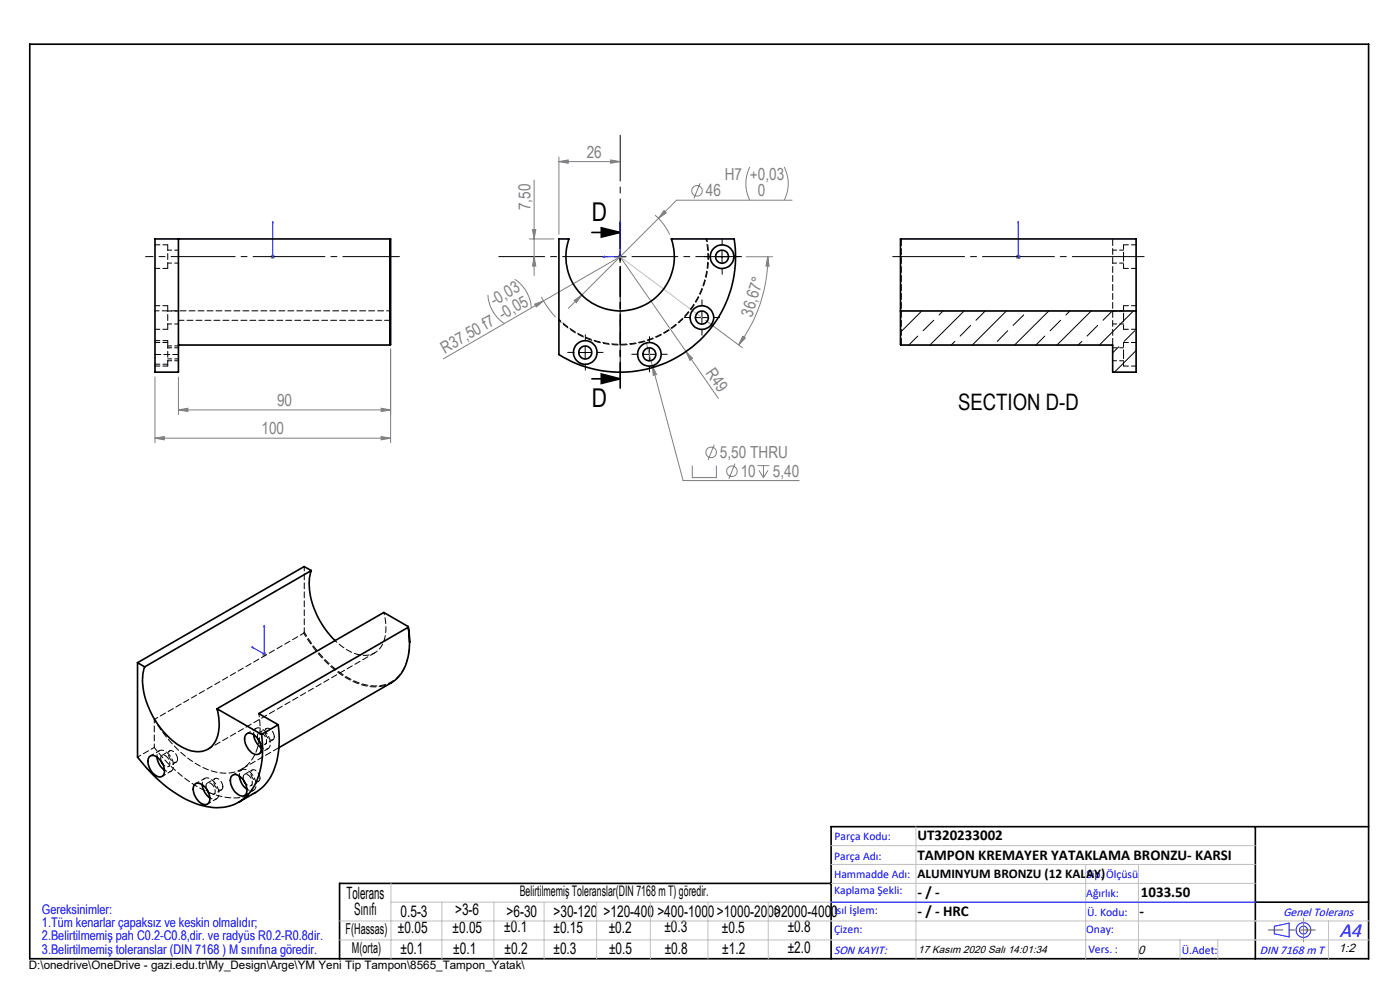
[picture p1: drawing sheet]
<svg xmlns="http://www.w3.org/2000/svg" width="297mm" height="210mm" viewBox="0 0 297 210" stroke-linecap="round" stroke-linejoin="round" font-family="sans-serif">
<g fill="none" stroke="#808080" stroke-width=".21">
<path d="M113.3 38.2v20.2M118.6 34.3l1.9-.4v.7zM118.6 33.3v16.4M118.6 34.3h13M129.5 33.9l2.1 .4-2.1 .3zM148.5 38.9l-1.3 3.2M159.1 35.4a7.8 7.8 0 0 0 0 7.1M166.4 35.4a7.8 7.8 0 0 1 0 7.1M57.4 54.5h1M57.5 54.1l.7 .7M57.9 54v1M58.2 54.1l-.7 .7"/>
<path d="M109.2 59.3a7.6 7.6 0 0 1 3.5 6.1M112.3 50.7h5.2M113 48.7h.7l-.4 2zM113.3 54.5l.4 1.9h-.7zM131.1 54.5h.9M131.2 54.1l.7 .7M131.6 54v1M139 45.6a11.5 11.5 0 0 1 3.1 4.2M139.7 46.3l-16.3 16.3M140.9 44.7l.5 .4-1.7 1.2zM158.3 54.5h5.6M162.9 54.5l.3 2-.7-.1z"/>
<path d="M162.9 54.5a31.2 31.2 0 0 1-6.2 18.7M168 42.5h-24.5l-3.8 3.8M215.5 54.5h1M215.7 54.1l.7 .7M216 54v1M216.4 54.1l-.7 .7M32.9 80v13.9M37.9 80v7.9M82.9 74v19.9M103.5 62.5a7.8 7.8 0 0 0 3.5 6.1M113.4 64.5l1.9-.7-1.5 1.3zM114.8 63a19.7 19.7 0 0 0 3.1 4.3"/>
<path d="M115.3 63.8l-21.2 12.3M115.3 63.8l16.3-9.3 20.8 30M121.8 63.7l1.6-1.1-1.1 1.6zM123.4 62.6l-2.8 2.8M137.1 72.8l1.3 4.8M138.4 77.6l.9 1.8-.7 .2zM138.4 77.6l6.5 24.3h24.6M145.5 74.6l1.4 1.4-.5 .4zM149.7 68l7.8 5.8M157.6 71.3l.5 .4-1.4 1.5zM32.9 92.9l2-.3v.7zM32.9 92.9h50"/>
<path d="M37.9 87l2-.4v.7zM37.9 87h45M80.9 86.6l2 .4-2 .3zM80.9 92.6l2 .3-2 .4zM146.9 98.8v2.5h5.1v-2.5M151.5 94.4l-1.3 3.2M155.9 98.3l-1.3 3.3M160.7 98.8h2.5M161 99.8l1 1.5M162 98.8v2.5M162.9 99.8l-.9 1.5M55.6 138.7h1"/>
<path d="M55.7 138.4l.7 .7M56.1 138.2v1M56.4 138.4l-.7 .7"/>
<circle cx="147.9" cy="40.5" r="1.12"/>
<circle cx="150.9" cy="96" r="1.12"/>
<circle cx="155.3" cy="100" r="1.12"/>
</g>
<path d="M6.3 9.4h284v194h-284zM125.6 49.3h6M127.6 48.3l4 1-4 1zM127.6 79.3l4 1.1-4 .9zM125.6 80.4h6M266.3 175.4v28M290.3 175.4h-114v28M176.3 187.4h-104.3v16M266.3 191.4h24" fill="none" stroke="#000" stroke-width=".35"/>
<g fill="none" stroke="#00f" stroke-width=".21">
<path d="M57.9 54.4v.1zM57.9 47v.4v-.4M57.9 54.5h.1M57.9 47v7.5M127.8 54.5l.4-.1v.1zM131.6 47v7.5h-3.8M131.6 47l.1 .4h-.2zM216 54.4v.1zM216 47v.4v-.4M216 54.5h.1M216 47v7.5M53.4 137.2l.3 .1v.2z"/>
<path d="M56.1 132.7v.3h-.1zM56.1 132.7v6l-2.7-1.5M176.3 191.4h90M270.3 196.5l3.2-.7v2.9l-3.2-.6z"/>
<circle cx="276.5" cy="197.3" r="1.57"/>
<circle cx="276.5" cy="197.3" r=".83"/>
</g>
<path d="M37.9 54.4h-7" fill="none" stroke="#000" stroke-width=".21" stroke-dasharray="15.2 1.3 1.3 1.3" stroke-dashoffset="13.6"/>
<path d="M37.9 54.4h46.8" fill="none" stroke="#000" stroke-width=".21" stroke-dasharray="15.2 1.3 1.3 1.3" stroke-dashoffset="3.2"/>
<g fill="none" stroke="#000" stroke-width=".21" stroke-dasharray="15.2 1.3 1.3 1.3">
<path d="M150.7 54.4h-1.3M153.2 51.9v-1.2M153.2 56.9v1.3M155.7 54.4h1.2M121.7 74.8h-1.3M124.2 72.3v-1.3M124.2 77.3v1.2M126.7 74.8h1.2M135.3 75.1h-1.3M137.8 72.6v-1.2M137.8 77.6v1.3M140.3 75.1h1.2"/>
<path d="M146.4 67.3h-1.2M148.9 64.8v-1.2M148.9 69.8v1.3M151.4 67.3h1.3"/>
</g>
<path d="M129.1 54.4h-23.3M131.6 51.9v-23.2M131.6 56.9v23.3M134.1 54.4h23.2" fill="none" stroke="#000" stroke-width=".21" stroke-dasharray="15.2 1.3 1.3 1.3" stroke-dashoffset="5.5"/>
<path d="M189.1 54.4h54" fill="none" stroke="#000" stroke-width=".21" stroke-dasharray="15.2 1.3 1.3 1.3" stroke-dashoffset="-.3"/>
<path d="M130.3 54.5h2.5M131.6 53.2v2.5M151.9 54.5h2.5M153.2 53.2v2.5M122.9 74.8h2.5M124.1 73.5v2.5M136.5 75.2h2.5M137.8 73.9v2.5M147.6 67.4h2.5M148.9 66.1v2.5" fill="none" stroke="#000" stroke-width=".21"/>
<path d="M131.6 47.3v35" fill="none" stroke="#000" stroke-width=".35" stroke-dasharray="6.3 1.3 1.3 1.3" stroke-dashoffset=".9"/>
<path d="M279 197.3h-9.9" fill="none" stroke="#f00" stroke-width=".21" stroke-dasharray="15.2 1.3 1.3 1.3" stroke-dashoffset="12.2"/>
<path d="M276.5 197.3v2.5M276.5 197.3v-2.5" fill="none" stroke="#808080" stroke-width=".21" stroke-dasharray="15.2 1.3 1.3 1.3"/>
<g fill="none" stroke="#c0c0c0" stroke-width=".21">
<path d="M131.6 54.5l17.3 12.9M176.3 179.4h90M194.3 175.4v28M72 199.4h218.3M72 195.4h218.3M82.9 187.4v16M82.9 191.4h183.4M93.7 191.4v12M104.8 191.4v12M115.4 191.4v12M126.6 191.4v12M138 191.4v12"/>
<path d="M150.2 191.4v12M163 191.4v12M176.3 183.4h90M176.3 187.4h90M230.3 183.4v20M241.5 183.4v20M250.3 199.4v4M258.3 199.4v4M281.8 195.4v8"/>
</g>
<path d="M127.6 48.3l4 1-4 1zM127.6 79.3l4 1.1-4 .9z" fill="#000"/>
<path d="M157.6 71.3l.5 .4-1.4 1.5zM162.9 54.5l.3 2-.7-.1z" fill="#808080"/>
<g fill="#00f">
<path d="M57.9 54.4v.1zM57.9 47v.4z"/>
<path d="M127.8 54.5h.4v-.1zM131.6 47l-.1 .4h.2z"/>
<path d="M53.4 137.2l.3 .3v-.2zM56.1 132.7l-.1 .3h.1z"/>
<path d="M216 54.4v.1zM216 47v.4zM216 54.4v.1zM216 47v.4z"/>
</g>
<g fill="#808080">
<path d="M113.4 64.5l1.9-.7-1.5 1.3z"/>
<path d="M145.5 74.6l1.4 1.4-.5 .4z"/>
<path d="M138.4 77.6l.2 2 .7-.2zM118.6 34.3l1.9-.4v.7zM129.5 33.9l2.1 .4-2.1 .3zM121.8 63.7l.5 .5 1.1-1.6zM140.9 44.7l-1.2 1.6 1.7-1.2z"/>
<path d="M32.9 92.9l2-.3v.7zM80.9 92.6l2 .3-2 .4z"/>
<path d="M80.9 86.6l2 .4-2 .3zM37.9 87l2-.4v.7z"/>
<path d="M113.3 54.5l.4 1.9h-.7zM113 48.7h.7l-.4 2z"/>
</g>
<g fill="none" stroke="#000" stroke-width=".35">
<path d="M37.9 50.7v28.2h-5v-28.2h50v22.4l-.2 .1M82.7 50.7v22.5M118.6 50.7h2.1a11.5 11.5 0 0 0 10.9 15.3 11.5 11.5 0 0 0 10.8-15.3h13.4a24.5 24.5 0 0 1-10.8 24.2 24.5 24.5 0 0 1-26.4 .3zM37.9 73.2h44.8M191 66v-15.3h50v15.3M191 66v7.1l.2 .1h44.8v5.7h5v-12.9M191 66h50M66 121a13.6 13.6 0 0 0 1.8 10.6 18.9 18.9 0 0 0 3.3 4.3M66 121l-35.3 20.5M66 121l-1.5-.8-35.3 20.4M86.6 133.1a13.3 13.3 0 0 1-1.8 10.1l-.7 .9-1.1 .7-23.8 13.8M86.6 132.9l.3 3.4"/>
<path d="M86.6 132.9l-5.2-3-35.4 20.4M86.6 132.9v.2M86.6 133.1l-31.7 18.3 4.1 2.3M29.2 140.6v20a28.1 28.1 0 0 0 13.1 10.1 9.6 9.6 0 0 0 10-1.8 14.5 14.5 0 0 0 3.4-11.3l-.2-1.8M29.2 140.6l1.5 .9M30.7 141.5a13.3 13.3 0 0 0 1.4 9.9 14.8 14.8 0 0 0 8.6 7.9 4.4 4.4 0 0 0 5.7-4 12.1 12.1 0 0 0-.4-5M46 150.3l9.5 5.5M52.3 155.7a2.13 2.13 0 0 1 2.6 1.4 2.29 2.29 0 0 1 0 2.8 2.24 2.24 0 0 1-2.6-1.6 2.23 2.23 0 0 1 0-2.6zM53.8 155.8a4.1 4.1 0 0 0 1.6 2.8M54.8 156.8l.3 .5M59 153.7a16.8 16.8 0 0 1-2.3 12.2l-.9 1-1.4 1.1-3.8 2.2M59 153.7l-3.5 2.1"/>
<path d="M31.8 160.4a2.1 2.1 0 0 1 2.6 1.4 2.51 2.51 0 0 1 .2 2.8 1.67 1.67 0 0 1-2.3-.7 3 3 0 0 1-.7-3.3zM33.3 160.6a3.9 3.9 0 0 0 1.6 2.8M34.2 161.5l.3 .6M41.2 166.5a1.47 1.47 0 0 1 2.2 .4 2.98 2.98 0 0 1 .8 3.5 1.55 1.55 0 0 1-2.2-.6 3.1 3.1 0 0 1-.8-3.3zM42.9 166.5a4.1 4.1 0 0 0 1.6 2.8M43.9 167.4l.3 .5M49.3 164.5a1.68 1.68 0 0 1 2.2 .8 2.83 2.83 0 0 1 .6 3.3 1.67 1.67 0 0 1-2.3-.6 3 3 0 0 1-.7-3.4zM50.8 164.6a4.1 4.1 0 0 0 1.6 2.8M51.7 165.6l.3 .5"/>
<circle cx="153.2" cy="54.4" r="2.51"/>
<circle cx="153.2" cy="54.5" r="1.38"/>
<circle cx="124.2" cy="74.8" r="1.37"/>
<circle cx="124.2" cy="74.8" r="2.5"/>
<circle cx="137.7" cy="75.2" r="2.49"/>
<circle cx="137.8" cy="75.2" r="1.37"/>
<circle cx="148.9" cy="67.4" r="1.37"/>
<circle cx="148.9" cy="67.4" r="2.5"/>
</g>
<path d="M35.6 51.9v5M35.6 64.8v5M35.6 72.6v5M35.6 72.3v.3M37.9 75.2h-5M82.7 67.9l.2-.2M64.4 134.3l.1-.2M58.2 156.3a1.63 1.63 0 0 0-1.7-1.7 1.66 1.66 0 0 0 1.3 2.4l.3-.3 .1-.4M37.7 161a1.63 1.63 0 0 0-1.7-1.7 1.66 1.66 0 0 0 1.3 2.4l.3-.3 .1-.4M47.3 166.9a1.63 1.63 0 0 0-1.7-1.7 1.66 1.66 0 0 0 1.3 2.4l.3-.3 .1-.4M55.2 165.1a1.63 1.63 0 0 0-1.7-1.8 1.66 1.66 0 0 0 1.3 2.5l.3-.3 .1-.4" fill="none" stroke="#000" stroke-width=".21" stroke-dasharray="1.3 .6"/>
<path d="M37.9 67.9h44.8" fill="none" stroke="#000" stroke-width=".21" stroke-dasharray="1.3 .6" stroke-dashoffset=".1"/>
<g fill="none" stroke="#000" stroke-width=".21" stroke-dasharray="1.3 .6" stroke-dashoffset=".2">
<path d="M32.9 56.9h2.7M35.6 51.9h-2.7M238.4 56.9h2.7M241.1 51.9h-2.7M32.9 69.8h2.7M32.9 77.6h2.7M32.9 77.3h2.7M35.6 64.8h-2.7M35.6 72.6h-2.7M35.6 72.3h-2.7M238.4 77.6h2.7M238.4 69.8h2.7"/>
<path d="M241.1 72.6h-2.7M241.1 64.8h-2.7M44.1 158.9l35.4-20.4"/>
</g>
<g fill="none" stroke="#000" stroke-width=".21" stroke-dasharray="1.3 .6" stroke-dashoffset=".4">
<path d="M35.6 55.8h2.3M37.9 53.1h-2.3M236.1 55.8h2.3M238.4 53.1h-2.3M32.9 65.9h50M35.6 68.7h2.3M35.6 76.5h2.3M35.6 76.1h2.3M37.9 66h-2.3M37.9 73.8h-2.3M37.9 73.4h-2.3M236.1 76.5h2.3"/>
<path d="M236.1 68.7h2.3M238.4 73.8h-2.3M238.4 66h-2.3M32.7 152.6l31.7-18.3M83 144.8a8.6 8.6 0 0 1-8.1-.2 25.5 25.5 0 0 1-10.5-10.3"/>
</g>
<path d="M149.9 50.7a18.7 18.7 0 0 1-9.3 20.2 18.7 18.7 0 0 1-22-3M54.6 156.1a.66 .66 0 0 1 .5-.7 .66 .66 0 0 1 .8 .3 1.4 1.4 0 0 1 .3 2.2l-.5-.1-.6-.5M34.1 160.8a.66 .66 0 0 1 .5-.7 .66 .66 0 0 1 .7 .4 1.4 1.4 0 0 1 .4 2.1h-.5l-.6-.5M43.7 166.7a.66 .66 0 0 1 .5-.7 .66 .66 0 0 1 .7 .4 1.4 1.4 0 0 1 .4 2.1h-.5l-.6-.6M51.6 164.9a.66 .66 0 0 1 .5-.7 .66 .66 0 0 1 .7 .3 1.4 1.4 0 0 1 .3 2.2l-.5-.1-.6-.5" fill="none" stroke="#000" stroke-width=".21" stroke-dasharray="1.3 .6" stroke-dashoffset=".7"/>
<path d="M118.6 67.7a18.6 18.6 0 0 0 21.9 3.1 18.6 18.6 0 0 0 9.3-20.1M71.1 135.9a8.7 8.7 0 0 0 7.3 3 5 5 0 0 0 3.5-5.2l-.1-1.8-.4-2M53.8 155.8a1.14 1.14 0 0 1 .6-1.3 1.14 1.14 0 0 1 1.4 .2 3.4 3.4 0 0 1 1.3 3.8 1.13 1.13 0 0 1-1.7 .1M33.3 160.6a1.14 1.14 0 0 1 .5-1.4 1.14 1.14 0 0 1 1.4 .3 3.4 3.4 0 0 1 1.4 3.8 1.13 1.13 0 0 1-1.7 .1M42.9 166.4a1.14 1.14 0 0 1 .6-1.3 1.14 1.14 0 0 1 1.4 .3 3.4 3.4 0 0 1 1.3 3.7 1.13 1.13 0 0 1-1.7 .1M50.8 164.6a1.14 1.14 0 0 1 .5-1.3 1.14 1.14 0 0 1 1.4 .2 3.4 3.4 0 0 1 1.4 3.8 1.13 1.13 0 0 1-1.7 .1" fill="none" stroke="#000" stroke-width=".21" stroke-dasharray="1.3 .6" stroke-dashoffset=".8"/>
<g fill="none" stroke="#000" stroke-width=".21">
<path d="M194.7 71.3l-1.9 1.9M195.5 66l-4.5 4.5M198.1 67.9l-2.3 2.3M200.1 66l-.9 .8M202.6 72.4l-.8 .8M204.5 66l-7.2 7.2M205.9 69l-2.2 2.3M209 66l-2 1.9M213.5 66l-7.2 7.2M213.8 70.2l-2.2 2.2M217.2 66.8l-2.3 2.2M221.7 71.3l-2 1.9"/>
<path d="M222.5 66l-7.3 7.2M225 67.9l-2.2 2.3M227 66l-.9 .8M229.5 72.4l-.8 .8M231.5 66l-7.3 7.2M232.9 69l-2.3 2.3M236 66l-2 1.9M237.3 73.5l-1.3 1.4M240.5 66l-7.3 7.2M240.7 70.2l-2.2 2.2M241 74.4l-4.6 4.5M241 78.8l-.1 .1"/>
</g>
<path d="M191.2 50.7v22.5M236.1 50.7v22.5M51.3 163.1l7.9-4.5" fill="none" stroke="#000" stroke-width=".21" stroke-dasharray="1.3 .6" stroke-dashoffset="-.1"/>
<g fill="none" stroke="#000" stroke-width=".21" stroke-dasharray="1.3 .6" stroke-dashoffset=".3">
<path d="M238.4 54.4v-2.5M238.4 56.9v-2.5M238.4 75.1v-2.5M238.4 77.6v-2.5M238.4 67.3v-2.5M238.4 69.8v-2.5M64.5 134.1a24.5 24.5 0 0 0 11.8 10.8 7.2 7.2 0 0 0 8.9-2.3 11.5 11.5 0 0 0 1.7-6.5M64.5 120.2v13.9M54.8 156.8l-.2-.7M34.2 161.5l-.1-.7M43.9 167.4l-.2-.7M51.7 165.6l-.1-.7"/>
<path d="M54.2 168.1a11.3 11.3 0 0 1-10.6-.3 30.4 30.4 0 0 1-10.9-9.3"/>
</g>
<path d="M32.7 158.5l-3.5 2.1M32.7 158.5v-5.9M33.8 159.2l-1.9 1.1M54.3 154.5l-1.9 1.1M54.9 151.3a13.3 13.3 0 0 1-1.7 10.2 7.3 7.3 0 0 1-8.7 1.9 24.1 24.1 0 0 1-11.8-10.8M54.9 159.9l1.9-1.1M34.4 164.7l1.9-1.1M43.4 165.1l-1.9 1.1M44 170.5l1.9-1.1M51.3 163.3l-1.9 1.1M51.9 168.7l1.9-1.1" fill="none" stroke="#000" stroke-width=".21" stroke-dasharray="1.3 .6" stroke-dashoffset=".5"/>
<path d="M36 159.3l-1.6 .9M56.3 157.9l1.6-1M56.5 154.5l-1.6 1M35.8 162.6l1.6-.9M45.4 168.5l1.6-1M45.6 165.2l-1.6 .9M53.2 166.7l1.7-1M53.5 163.3l-1.6 1" fill="none" stroke="#000" stroke-width=".21" stroke-dasharray="1.3 .6" stroke-dashoffset=".9"/>
<g font-size="5.5">
<text x="125.6" y="46.9">D</text>
<text x="125.6" y="86.3">D</text>
</g>
<text font-size="4.8" x="203.2" y="86.9">SECTION D-D</text>
<text font-size="4.4" fill="#00f" x="284.2" y="198.7">A4</text>
<g font-size="3.6">
<text x="73.5" y="190.7">Tolerans</text>
<text x="75.1" y="194.1">Sınıfı</text>
</g>
<g font-size="3.5" fill="#808080">
<text x="124.5" y="33.5">26</text>
<text x="149.7" y="41.7">46</text>
<text x="153.8" y="38.1">H7 +0,03</text>
<text x="160.8" y="41.7">0</text>
<text x="112.5" y="44.6" transform="rotate(-90 112.5 44.6)">7,50</text>
<text x="104.9" y="64.9" transform="rotate(-30 104.9 64.9)">-0,03</text>
<text x="159.6" y="67.4" transform="rotate(-73 159.6 67.4)">36,67°</text>
<text x="94.4" y="75" transform="rotate(-30 94.4 75)">R37,50 f7 -0,05</text>
<text x="149.6" y="79" transform="rotate(55 149.6 79)">R49</text>
<text x="58.8" y="86.1">90</text>
<text x="55.5" y="92.1">100</text>
<text x="152.7" y="97.2">5,50 THRU</text>
<text x="157.1" y="101.1">10</text>
<text x="163.9" y="101.1">5,40</text>
</g>
<g font-size="3.4">
<text x="84.4" y="198">±0.05</text>
<text x="85" y="194.4">0.5-3</text>
<text x="96" y="197.8">±0.05</text>
<text x="96.5" y="194.2">&gt;3-6</text>
<text x="107" y="197.8">±0.1</text>
<text x="107.5" y="194.5">&gt;6-30</text>
<text x="117.4" y="194.5">&gt;30-120</text>
<text x="117.4" y="197.9">±0.15</text>
<text x="128" y="194.5">&gt;120-400</text>
<text x="129.1" y="197.8">±0.2</text>
<text x="139.5" y="194.5">&gt;400-1000&gt;1000-2000&gt;2000-4000</text>
<text x="140.9" y="197.8">±0.3</text>
<text x="153.1" y="197.8">±0.5</text>
<text x="167.1" y="197.7">±0.8</text>
<text x="85" y="202.3">±0.1</text>
<text x="96.2" y="202.3">±0.1</text>
<text x="107" y="202.3">±0.2</text>
<text x="117.4" y="202.4">±0.3</text>
<text x="129.2" y="202.3">±0.5</text>
<text x="141" y="202.3">±0.8</text>
<text x="153.2" y="202.3">±1.2</text>
<text x="167.1" y="202.2">±2.0</text>
</g>
<g font-size="3.2">
<text x="194.6" y="178.2">UT320233002</text>
<text x="194.6" y="182.4">TAMPON KREMAYER YATAKLAMA BRONZU- KARSI</text>
<text x="194.6" y="190.2">- / -</text>
<text x="242" y="190.2">1033.50</text>
<text x="194.6" y="194.3">- / - HRC</text>
<text x="241.7" y="194.3">-</text>
<text x="73.3" y="198.1">F(Hassas)</text>
<text x="74.7" y="202.2">M(orta)</text>
</g>
<text font-size="3.1" x="110.3" y="190.1">Belirtilmemiş Toleranslar(DIN 7168 m T) göredir.</text>
<text font-size="2.8" x="194.6" y="186.2">ALUMINYUM BRONZU (12 KALAY)</text>
<g font-size="2.8" fill="#0000e8">
<text x="8.9" y="193.8">Gereksinimler:</text>
<text x="8.9" y="196.6">1.Tüm kenarlar çapaksız ve keskin olmalıdır;</text>
<text x="8.9" y="199.5">2.Belirtilmemiş pah C0.2-C0.8,dir. ve radyüs R0.2-R0.8dir.</text>
<text x="8.9" y="202.3">3.Belirtilmemiş toleranslar (DIN 7168 ) M sınıfına göredir.</text>
</g>
<g font-size="2.6" fill="#00f">
<text x="272.3" y="194.3">Genel Tolerans</text>
<text x="176.9" y="202.3">SON KAYIT:</text>
<text x="267.3" y="202.4">DIN 7168 m T</text>
</g>
<g font-size="2.6">
<text x="241.4" y="202.3">0</text>
<text x="284" y="202">1:2</text>
</g>
<g font-size="2.5" fill="#00f">
<text x="177" y="178.2">Parça Kodu:</text>
<text x="177" y="182.4">Parça Adı:</text>
<text x="176.9" y="186.2">Hammadde Adı:</text>
<text x="177" y="189.7">Kaplama Şekli:</text>
<text x="230.5" y="190.2">Ağırlık:</text>
<text x="230.5" y="186.2">Sip. Ölçüsü</text>
<text x="176.9" y="193.9">Isıl İşlem:</text>
<text x="177" y="197.8">Çizen:</text>
<text x="230.4" y="197.8">Onay:</text>
<text x="230.6" y="194.3">Ü. Kodu:</text>
<text x="230.9" y="202.1">Vers. :</text>
<text x="250.7" y="202.4">Ü.Adet:</text>
</g>
<text font-size="2.5" x="6.1" y="205.5">D:\onedrive\OneDrive - gazi.edu.tr\My_Design\Arge\YM Yeni Tip Tampon\8565_Tampon_Yatak\</text>
<text font-size="2.2" x="194.8" y="202.1">17 Kasım 2020 Salı 14:01:34</text>
</svg>
